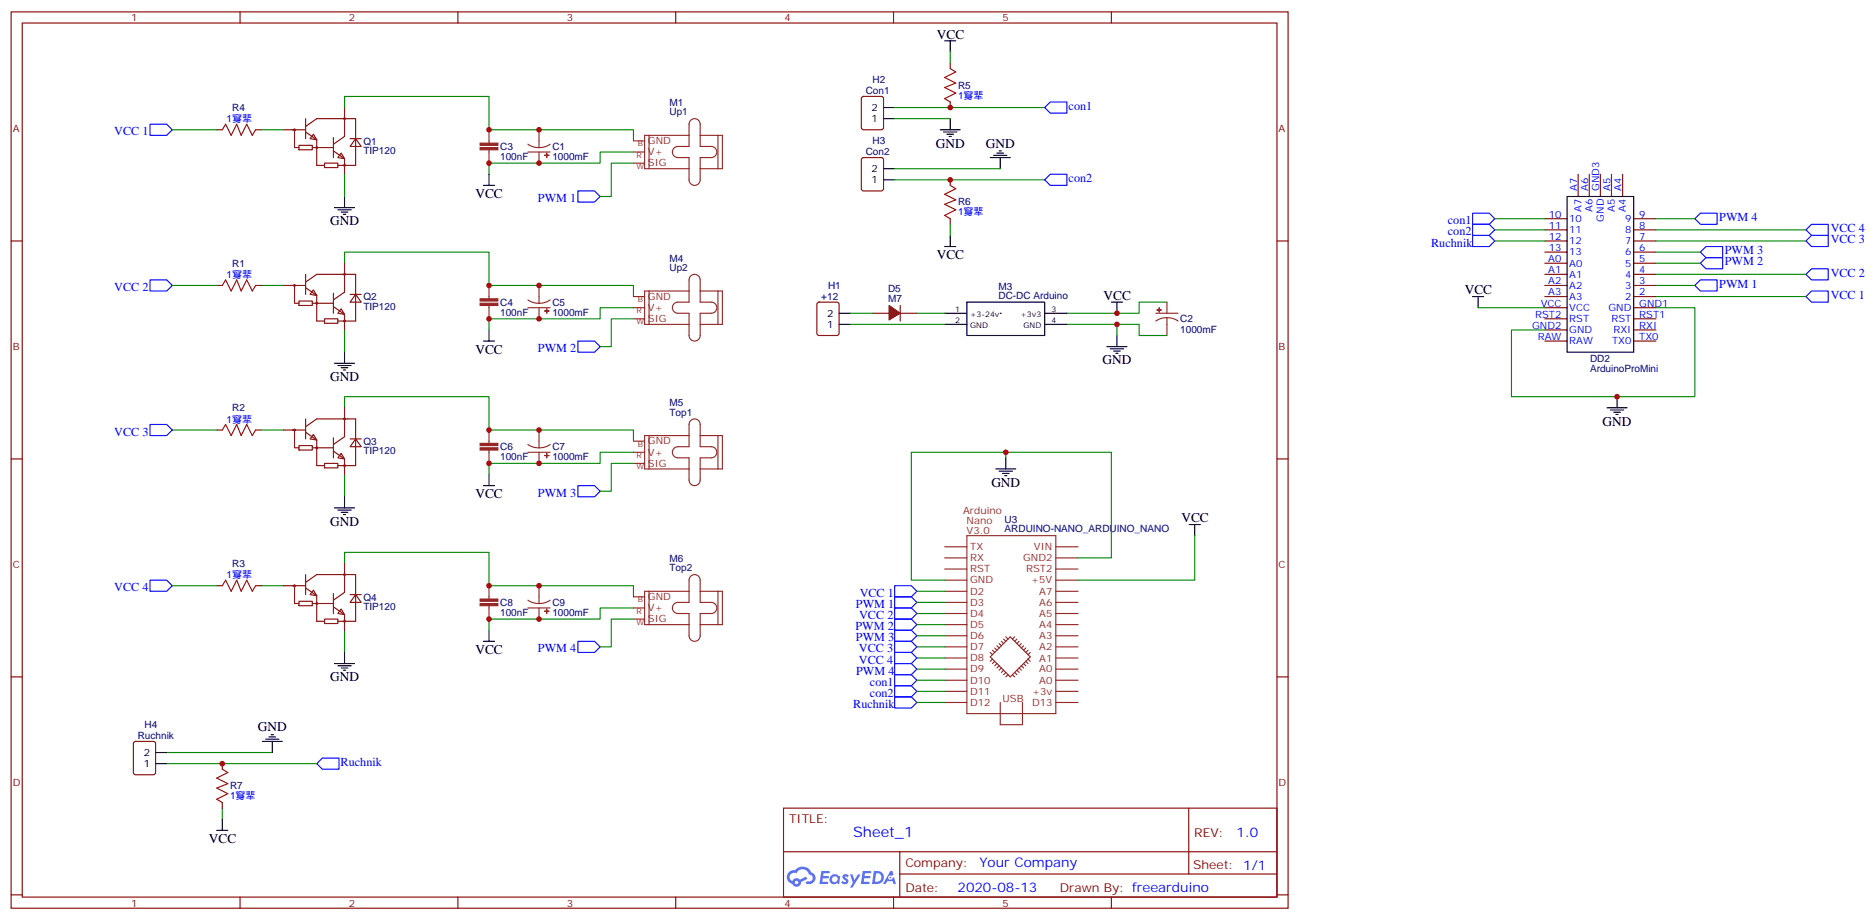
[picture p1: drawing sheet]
<svg xmlns="http://www.w3.org/2000/svg" width="595mm" height="292mm" viewBox="0 0 595 292" stroke-linecap="round" stroke-linejoin="round" font-family="sans-serif">
<g fill="none" stroke="#870000" stroke-width=".35">
<path d="M3.5 3.8h405.4v284.3h-405.4zM7.1 7.3h398.2v277.3h-398.2zM76.2 3.8v3.5M145.3 3.8v3.5M214.5 3.8v3.5M283.6 3.8v3.5M352.8 3.8v3.5M3.5 76.4h3.6M405.3 76.4h3.6M3.5 145.6h3.6M405.3 145.6h3.6M3.5 214.7h3.6"/>
<path d="M405.3 214.7h3.6M248.7 256.4h156.6v28.2h-156.6zM377.3 256.4v20.9M248.7 270.2h156.5M285.6 277.3h119.6M285.6 270.2v14.1M3.5 283.9h3.6M76.2 284.6v3.5M145.3 284.6v3.5M214.5 284.6v3.5M283.6 284.6v3.5M352.8 284.6v3.5"/>
<path d="M405.3 283.9h3.6"/>
</g>
<g fill="#5487ff">
<path d="M267.7 277.5a1.22 1.22 0 0 1 1.7 .3l-.4 .6a.47 .47 0 0 0-.3-.4 .47 .47 0 0 0-.5 .2l.1 .2a1.14 1.14 0 0 1 .8 1.7 1.14 1.14 0 0 1-1.9 0l-.2-.2 .5-.5 .7 .4a.29 .29 0 0 0 .3-.2 .29 .29 0 0 0-.2-.4 1.04 1.04 0 0 1-.6-1.7z"/>
<path d="M260.7 276.3h2.4l.3 .2-.2 .5h-1.8l-.1 .9h1.5l.3 .4-.3 .3h-1.6l-.2 1.1 1.7 .1 .2 .3-.2 .3h-2.6z"/>
<path d="M273.8 276.3l2.7 .2-.1 .5h-1.8l-.2 .9h1.6l.3 .4-.4 .3h-1.6l-.1 1.1 1.7 .1 .2 .3-.2 .3h-2.6z"/>
<path d="M282.6 276.3h.7l.3 1.2-.6 .4a.69 .69 0 0 0-1 .2 .69 .69 0 0 0 .4 1 .69 .69 0 0 0 .9-.6l.5-.3 .6 2.2h-.8l-.2-.8h-1.8l-.5 .8h-.8z"/>
<path d="M269.8 277.4h.8l.6 1.8 1.1-1.8h.9l-2.6 4.2h-.8l.9-1.6z"/>
<path d="M277.4 276.3l-.6 4.1h1.3a2.11 2.11 0 0 0 2.5-2.1 2.11 2.11 0 0 0-2.5-2zM278.1 277a1.43 1.43 0 0 1 1.6 1.6 1.43 1.43 0 0 1-2 1.1z"/>
<path d="M263.7 277.9a1.54 1.54 0 0 0-.1 2.2 1.54 1.54 0 0 0 2.2 .1l.6 .2 .3-2.3-.6-.2a1.49 1.49 0 0 0-2.4 0zM264 278.9a.94 .94 0 0 1 1.8 0 .94 .94 0 0 1-1.8 0z"/>
<path d="M250.4 276.7a2.18 2.18 0 0 0 1.1 3.7 1.44 1.44 0 0 0 1.6 .9 1.44 1.44 0 0 0 1.2-1.5l2-1-.5-.7-1.9 .9a1.47 1.47 0 0 0-2.4 .5 1.39 1.39 0 0 1-.7-2 1.39 1.39 0 0 1 2-.4 2.12 2.12 0 0 1 2.2-1.3 2.12 2.12 0 0 1 1.9 1.7 1.14 1.14 0 0 1 1.1 1.4 1.14 1.14 0 0 1-1.7 .7 .43 .43 0 0 0-.5 .4 .43 .43 0 0 0 .4 .5 1.98 1.98 0 0 0 2.5-1.3 1.98 1.98 0 0 0-1.2-2.5 3.1 3.1 0 0 0-5.3-.7l-.9 .1zM252.3 280a.55 .55 0 0 1 1.1 0 .55 .55 0 0 1-1.1 0z"/>
<circle cx="282.6" cy="278.4" r=".26"/>
</g>
<g fill="none" stroke="#870000" stroke-width=".35">
<path d="M97 37.6v6.4M109.4 34.1v9.2l-3.6 2.5M273.6 30.8l.5-.2h5.7l.6 .4 .1 9.5-.5 .6-5.9 .1-.6-.5-.1-9.4zM301.6 20v1.8M301.6 32.3v1.8M68.8 41.2h1.8M81.1 41.2h1.8M90 41.2h7M93.5 41.2v5.6h1.4M94.9 46.1h4.2v1.4h-4.2zM97 40.1l3.5-2.5h12.4v14.9h-3.5M97 41.9l3.5 2.4v8.2h2.5"/>
<path d="M99.1 46.8h6.7M99.5 42.6l1 1.7-2.1-.3zM103 51.8h4.2v1.4h-4.2zM105.8 47.9l3.6 2.4v2.2h-2.2M105.8 43.6v6.4M108.3 48.6l1.1 1.7-2.2-.3zM109.4 51.8v3.5M111.1 44h3.6M112.9 44l1.8 2.5h-3.6zM273.6 50.2l.5-.2h5.7l.6 .4 .1 9.5-.5 .6-5.9 .1-.6-.5-.1-9.4zM301.6 57v1.8M500.9 55.3v7"/>
<path d="M504.5 55.3v7M508 55.3v7M511.5 55.3v7M515.1 55.3v7M301.6 69.4v1.8M490.4 80h7M490.4 76.4h7M490.4 72.9h7M490.4 69.4h7M518.6 80h7M518.6 76.4h7M518.6 72.9h7"/>
<path d="M518.6 69.4h7M68.8 90.6h1.8M81.1 90.6h1.8M90 90.6h7M93.5 90.6v5.6h1.4M94.9 95.5h4.2v1.4h-4.2zM97 89.5l3.5-2.5h12.4v14.8h-3.5M97 91.3l3.5 2.4v8.1h2.5M97 87v6.4M99.1 96.2h6.7M99.5 92l1 1.7-2.1-.3zM105.8 97.3l3.6 2.4v2.1h-2.2"/>
<path d="M105.8 93v6.4M108.3 98l1.1 1.7-2.2-.3zM109.4 83.5v9.2l-3.6 2.4M111.1 93.4h3.6M112.9 93.4l1.8 2.4h-3.6zM259.5 96.1l.5-.3h5.6l.7 .5v9.4l-.4 .7h-5.9l-.7-.4v-9.4zM276.9 99.4h5.3M285.8 99.4h5.2M285.8 96.9v4.9M490.4 90.6h7M490.4 87h7M490.4 97.6h7"/>
<path d="M490.4 94.1h7M490.4 83.5h7M518.6 90.6h7M518.6 87h7M518.6 97.6h7M518.6 94.1h7M518.6 83.5h7M103 101.1h4.2v1.5h-4.2zM109.4 101.1v3.6M490.4 101.1h7M490.4 104.7h7M490.4 108.2h7"/>
<path d="M518.6 101.1h7M518.6 104.7h7M518.6 108.2h7M68.8 136.4h1.8M81.1 136.4h1.8M90 136.4h7M93.5 136.4v5.7h1.4M97 135.4l3.5-2.5h12.4v14.8h-3.5M97 137.1l3.5 2.5v8.1h2.5M97 132.9v6.3M99.5 137.8l1 1.8-2.1-.4zM105.8 138.9v6.3"/>
<path d="M109.4 129.4v9.1l-3.6 2.5M111.1 139.2h3.6M112.9 139.2l1.8 2.5h-3.6zM94.9 141.4h4.2v1.4h-4.2zM99.1 142.1h6.7M103 147h4.2v1.4h-4.2zM105.8 143.1l3.6 2.5v2.1h-2.2M108.3 143.8l1.1 1.8-2.2-.4zM109.4 147v3.5M109.4 178.8v9.1l-3.6 2.5M68.8 185.8h1.8M81.1 185.8h1.8"/>
<path d="M90 185.8h7M93.5 185.8v5.7h1.4M94.9 190.7h4.2v1.5h-4.2zM97 184.7l3.5-2.4h12.4v14.8h-3.5M97 186.5l3.5 2.5v8.1h2.5M97 182.3v6.3M99.1 191.5h6.7M99.5 187.2l1 1.8-2.1-.4zM103 196.4h4.2v1.4h-4.2zM105.8 192.5l3.6 2.5v2.1h-2.2M105.8 188.3v6.3M108.3 193.2l1.1 1.8-2.2-.4z"/>
<path d="M109.4 196.4v3.5M111.1 188.6h3.6M112.9 188.6l1.8 2.5h-3.6zM42.6 235.4l.4-.2h5.7l.6 .4 .1 9.5-.5 .6-5.9 .1-.6-.5-.1-9.4zM70.6 242.3v1.7M70.6 254.6v1.8"/>
<circle cx="109.4" cy="37.6" r=".26"/>
<circle cx="93.5" cy="41.2" r=".26"/>
<circle cx="100.5" cy="46.8" r=".26"/>
<circle cx="109.4" cy="52.5" r=".26"/>
<circle cx="93.5" cy="90.6" r=".26"/>
<circle cx="100.5" cy="96.2" r=".26"/>
<circle cx="109.4" cy="87" r=".26"/>
<circle cx="109.4" cy="101.8" r=".26"/>
<circle cx="93.5" cy="136.4" r=".26"/>
<circle cx="109.4" cy="132.9" r=".26"/>
<circle cx="100.5" cy="142.1" r=".26"/>
<circle cx="109.4" cy="147.7" r=".26"/>
<circle cx="93.5" cy="185.8" r=".26"/>
<circle cx="100.5" cy="191.5" r=".26"/>
<circle cx="109.4" cy="182.3" r=".26"/>
<circle cx="109.4" cy="197.1" r=".26"/>
</g>
<g fill="none" stroke="#8c2424" stroke-width=".35">
<path d="M219.2 38.2a1.76 1.76 0 0 1 2-.4 1.76 1.76 0 0 1 1 1.6v7.1h3.6a1.76 1.76 0 0 1 1.7 1.7 1.76 1.76 0 0 1-1.7 1.8h-3.6v7a1.76 1.76 0 0 1-1.7 1.8 1.76 1.76 0 0 1-1.8-1.8v-7h-3.5a1.76 1.76 0 0 1-1.8-1.8 1.76 1.76 0 0 1 1.8-1.7h3.5v-7.1zM155.2 41.2v4.2M155.2 47.5v4.3M167.6 45.8l1.6 .8 1.9 .2M167.6 48.2h7M171.1 41.2v5.6M171.1 48.2v3.6M174.6 45.8l-1.7 .8-1.8 .2M201.1 51.8h3.5M201.1 48.2h3.5M201.1 44.7h3.5M206 42.9v10.6"/>
<path d="M218.7 42.9h-14.1v10.6h14.1M222.2 42.9h7.1v10.6h-7.1M227.9 42.9v10.6M155.2 90.6v4.2M155.2 96.9v4.2M167.6 95.1l1.6 .9 1.9 .2M167.6 97.6h7M171.1 90.6v5.6M171.1 97.6v3.5M174.6 95.1l-1.7 .9-1.8 .2M201.1 97.6h3.5M201.1 94.1h3.5"/>
<path d="M206 92.3v10.6M218.7 92.3h-14.1v10.6h14.1M219.2 87.5a1.76 1.76 0 0 1 2-.3 1.76 1.76 0 0 1 1 1.6v7h3.6a1.76 1.76 0 0 1 1.7 1.8 1.76 1.76 0 0 1-1.7 1.8h-3.6v7a1.76 1.76 0 0 1-1.7 1.8 1.76 1.76 0 0 1-1.8-1.8v-7h-3.5a1.76 1.76 0 0 1-1.8-1.8 1.76 1.76 0 0 1 1.8-1.8h3.5v-7zM222.2 92.3h7.1v10.6h-7.1M227.9 92.3v10.6M366.9 99.4h7M370.4 95.8v3.6M201.1 101.1h3.5M370.4 100.8l1.9 .2 1.6 .8M370.4 100.8l-1.8 .2-1.7 .8M370.4 100.8v5.6M155.2 136.4v4.3"/>
<path d="M171.1 136.4v5.7M201.1 139.9h3.5M206 138.2v10.6M218.7 138.2h-14.1v10.6h14.1M219.2 133.4a1.76 1.76 0 0 1 2-.4 1.76 1.76 0 0 1 1 1.7v7h3.6a1.76 1.76 0 0 1 1.7 1.8 1.76 1.76 0 0 1-1.7 1.7h-3.6v7.1a1.76 1.76 0 0 1-1.7 1.8 1.76 1.76 0 0 1-1.8-1.8v-7.1h-3.5a1.76 1.76 0 0 1-1.8-1.7 1.76 1.76 0 0 1 1.8-1.8h3.5v-7zM222.2 138.2h7.1v10.6h-7.1M227.9 138.2v10.6M155.2 142.8v4.2M167.6 141l1.6 .8 1.9 .3M167.6 143.5h7M171.1 143.5v3.5M174.6 141l-1.7 .8-1.8 .3"/>
<path d="M201.1 143.5h3.5M201.1 147h3.5M299.9 177h7M299.9 173.5h7M306.9 169.9h28.2v56.5h-28.2zM335.1 177h7.1M335.1 173.5h7.1M155.2 185.8v4.2M155.2 192.2v4.2M167.6 190.4l1.6 .8 1.9 .3M167.6 192.9h7M171.1 185.8v5.7"/>
<path d="M171.1 192.9v3.5M174.6 190.4l-1.7 .8-1.8 .3M201.1 192.9h3.5M201.1 196.4h3.5M201.1 189.3h3.5M206 187.6v10.6M218.7 187.6h-14.1v10.6h14.1M219.2 182.8a1.76 1.76 0 0 1 2-.4 1.76 1.76 0 0 1 1 1.6v7.1h3.6a1.76 1.76 0 0 1 1.7 1.8 1.76 1.76 0 0 1-1.7 1.7h-3.6v7.1a1.76 1.76 0 0 1-1.7 1.7 1.76 1.76 0 0 1-1.8-1.7v-7.1h-3.5a1.76 1.76 0 0 1-1.8-1.7 1.76 1.76 0 0 1 1.8-1.8h3.5v-7.1zM222.2 187.6h7.1v10.6h-7.1M227.9 187.6v10.6M299.9 194.6h7M299.9 191.1h7"/>
<path d="M299.9 198.2h7M299.9 187.6h7M299.9 184h7M299.9 180.5h7M335.1 194.6h7.1M335.1 191.1h7.1M335.1 198.2h7.1M335.1 187.6h7.1M335.1 184h7.1M335.1 180.5h7.1M299.9 212.3h7M299.9 208.7h7"/>
<path d="M299.9 205.2h7M299.9 201.7h7M299.9 215.8h7M299.9 219.3h7M314.3 208.4l6.4-6.4 6.3 6.4-6.3 6.3zM314.3 207l.7 .7M315 209.1l-.7 .7M315 206.3l.7 .7M315.7 209.8l-.7 .7M315.7 205.6l.7 .7M316.4 210.5l-.7 .7M316.4 204.9l.7 .7"/>
<path d="M317.1 211.2l-.7 .7M317.1 204.2l.8 .7M317.9 211.9l-.8 .7M317.9 203.4l.7 .8M318.6 212.6l-.7 .7M318.6 202.7l.7 .7M319.3 213.3l-.7 .7M319.3 202l.7 .7M320 214l-.7 .7M321.4 214l.7 .7M322.1 202l-.7 .7M322.1 213.3l.7 .7"/>
<path d="M322.8 202.7l-.7 .7M322.8 212.6l.7 .7M323.5 203.4l-.7 .8M323.5 211.9l.7 .7M324.2 204.2l-.7 .7M324.2 211.2l.7 .7M324.9 204.9l-.7 .7M324.9 210.5l.7 .7M325.6 205.6l-.7 .7M325.6 209.8l.7 .7M326.3 206.3l-.7 .7M326.3 209.1l.7 .7"/>
<path d="M327 207l-.7 .7M335.1 212.3h7.1M335.1 208.7h7.1M335.1 205.2h7.1M335.1 201.7h7.1M335.1 215.8h7.1M335.1 219.3h7.1M299.9 222.8h7M317.5 222.8v7.1h7.1v-7.1M335.1 222.8h7.1"/>
</g>
<g fill="#8c2424" stroke="#8c2424" stroke-width=".35">
<path d="M172.9 49.2l1.4 .1z"/>
<path d="M173.5 48.6l.1 1.4z"/>
<path d="M152.4 45.4h5.6v.7h-5.6z"/>
<path d="M152.4 46.8h5.6v.7h-5.6z"/>
<path d="M367.2 98.3l1.5 .1z"/>
<path d="M367.9 97.6l.1 1.4z"/>
<path d="M152.4 94.8h5.6v.7h-5.6z"/>
<path d="M152.4 96.2h5.6v.7h-5.6z"/>
<path d="M172.9 98.6l1.4 .1z"/>
<path d="M173.5 98l.1 1.4z"/>
<path d="M152.4 140.7h5.6v.7h-5.6z"/>
<path d="M152.4 142.1h5.6v.7h-5.6z"/>
<path d="M172.9 144.5h1.4z"/>
<path d="M173.5 143.8l.1 1.4z"/>
<path d="M152.4 190h5.6v.7h-5.6z"/>
<path d="M152.4 191.5h5.6v.7h-5.6z"/>
<path d="M172.9 193.9h1.4z"/>
<path d="M173.5 193.2l.1 1.4z"/>
</g>
<g fill="none" stroke="#008700" stroke-width=".35">
<path d="M301.6 16.5v3.5M109.4 34.1v-3.5h45.8v10.6h45.9v3.5M284 34.1h47.6M284 37.6h17.6M54.7 41.2h14.1M82.9 41.2h7.1M109.4 55.3v7M201.1 48.2h-10.6v3.6h-35.3v3.5M201.1 51.8h-7.1v10.5h-3.5M284 57h47.6M284 53.5h33.5M301.6 71.2v3.5"/>
<path d="M474.5 69.4h15.9M474.5 76.4h15.9M474.5 72.9h15.9M525.6 80h14.2M525.6 69.4h12.4M525.6 76.4h47.7M525.6 72.9h47.7M54.7 90.6h14.1M82.9 90.6h7.1M109.4 83.5v-3.5h45.8v10.6h45.9v3.5M201.1 97.6h-10.6v3.5h-35.3v3.6M269.9 99.4h7"/>
<path d="M291 99.4h8.9M370.4 95.8h-8.8v3.6h-22.9M469.2 97.6h21.2M525.6 97.6h12.4v28.2h-58.2v-21.1h10.6M525.6 90.6h12.4M525.6 83.5h14.2M525.6 94.1h47.7M525.6 87h47.7M109.4 104.7v7M201.1 101.1h-7.1v8.9h-3.5M269.9 102.9h30M338.7 102.9h15.8v3.5"/>
<path d="M354.5 102.9h7.1v3.5h8.8M54.7 136.4h14.1M82.9 136.4h7.1M109.4 129.4v-3.6h45.8v10.6h45.9v3.5M109.4 150.5v7.1M201.1 143.5h-10.6v3.5h-35.3v3.5M201.1 147h-7.1v8.8h-3.5M319.3 145.2v-1.7h33.5v33.5h-10.6M319.3 143.5h-30v40.5h10.6M109.4 178.8v-3.6h45.8v10.6h45.9v3.5M379.2 169.9v14.1h-37M54.7 185.8h14.1"/>
<path d="M82.9 185.8h7.1M109.4 199.9v7.1M201.1 192.9h-10.6v3.5h-35.3v3.5M201.1 196.4h-7.1v8.8h-3.5M291 187.6h8.9M291 191.1h8.9M291 194.6h8.9M291 198.2h8.9M291 201.7h8.9M291 205.2h8.9M291 208.7h8.9M291 212.3h8.9"/>
<path d="M291 215.8h8.9M291 219.3h8.9M52.9 238.7h33.5M291 222.8h8.9M52.9 242.3h47.6M70.6 256.4v3.5"/>
</g>
<g fill="none" stroke="#000" stroke-width=".35">
<path d="M299.9 12.9h3.5M301.6 12.9v3.6M280.5 37.6h3.5M280.5 34.1h3.5M301.6 37.6v3.6M153.5 58.8h3.5M155.2 55.3v3.5M280.5 57h3.5M280.5 53.5h3.5M298.4 41.2h6.4M299.5 41.9h4.2M300.6 42.6h2.1"/>
<path d="M301.3 43.3h.7M314.3 50h6.4M315.4 49.3h4.2M316.4 48.6h2.2M317.1 47.9h.8M317.5 50v3.5M106.2 65.9h6.3M107.2 66.6h4.3M108.3 67.3h2.1M109 68h.7M109.4 62.3v3.6M299.9 78.2h3.5"/>
<path d="M301.6 74.7v3.5M497.4 62.3h21.2v49.4h-21.2zM266.3 99.4h3.6M299.9 99.4h7M306.9 95.8h24.7v10.6h-24.7zM331.6 99.4h7.1M352.8 95.8h3.5M354.5 95.8v3.6M467.4 94.1h3.6M469.2 94.1v3.5M106.2 115.3h6.3M107.2 116h4.3"/>
<path d="M108.3 116.7h2.1M109 117.4h.7M109.4 111.7v3.6M153.5 108.2h3.5M155.2 104.7v3.5M266.3 102.9h3.6M299.9 102.9h7M331.6 102.9h7.1M351.4 110h6.3M352.4 110.7h4.3M353.5 111.4h2.1M354.2 112.1h.7"/>
<path d="M354.5 106.4v3.6M510.1 129.4h6.4M511.2 130.1h4.2M512.2 130.8h2.1M512.9 131.5h.7M513.3 125.8v3.6M109.4 157.6v3.5M153.5 154.1h3.5M155.2 150.5v3.6M316.1 148.8h6.3M317.1 149.5h4.3M318.2 150.2h2.1"/>
<path d="M318.9 150.9h.7M319.3 145.2v3.6M106.2 161.1h6.3M107.2 161.8h4.3M108.3 162.5h2.1M109 163.2h.7M377.5 166.4h3.5M379.2 166.4v3.5M155.2 199.9v3.5M106.2 210.5h6.3M107.2 211.2h4.3M108.3 211.9h2.1"/>
<path d="M109 212.6h.7M109.4 207v3.5M153.5 203.4h3.5M49.4 238.7h3.5M83.3 235.2h6.3M84.3 234.5h4.2M85.4 233.8h2.1M86.1 233.1h.7M86.4 235.2v3.5M49.4 242.3h3.5M70.6 259.9v3.5M68.8 263.4h3.5"/>
</g>
<path d="M301.6 21.8l1.8 1-3.5 1.8 3.5 1.8-3.5 1.4 3.5 1.7-3.5 1.8 1.7 1M70.6 41.2l1-1.8 1.8 3.5 1.7-3.5 1.5 3.5 1.7-3.5 1.8 3.5 1-1.7M301.6 58.8l1.8 1.1-3.5 1.7 3.5 1.8-3.5 1.4 3.5 1.8-3.5 1.7 1.7 1.1M70.6 90.6l1-1.8 1.8 3.5 1.7-3.5 1.5 3.5 1.7-3.5 1.8 3.5 1-1.7M70.6 136.4l1-1.7 1.8 3.5 1.7-3.5 1.5 3.5 1.7-3.5 1.8 3.5 1-1.8M70.6 185.8l1-1.8 1.8 3.6 1.7-3.6 1.5 3.6 1.7-3.6 1.8 3.6 1-1.8M70.6 244l1.7 1.1-3.5 1.7 3.5 1.8-3.5 1.4 3.5 1.8-3.5 1.7 1.8 1.1" fill="none" stroke="#a10000" stroke-width=".35"/>
<circle cx="317.5" cy="99.4" r=".18" fill="#000"/>
<g fill="none" stroke="#00f" stroke-width=".35">
<path d="M47.6 39.4h5.3l1.8 1.8-1.8 1.7h-5.3zM333.4 32.3h5.3v3.6h-5.3l-1.8-1.8zM333.4 55.3h5.3v3.5h-5.3l-1.8-1.8zM183.4 60.6h5.3l1.8 1.7-1.8 1.8h-5.3zM467.4 67.6h5.3l1.8 1.8-1.8 1.8h-5.3zM467.4 71.2h5.3l1.8 1.7-1.8 1.8h-5.3zM467.4 74.7h5.3l1.8 1.7-1.8 1.8h-5.3zM538 69.4l1.8-1.8h5.2v3.6h-5.2zM541.5 78.2h5.3v3.5h-5.3l-1.7-1.7zM573.3 76.4l1.7-1.7h5.3v3.5h-5.3zM573.3 72.9l1.7-1.7h5.3v3.5h-5.3zM47.6 88.8h5.3l1.8 1.8-1.8 1.7h-5.3z"/>
<path d="M538 90.6l1.8-1.8h5.2v3.5h-5.2zM541.5 81.7h5.3v3.6h-5.3l-1.7-1.8zM573.3 87l1.7-1.7h5.3v3.5h-5.3zM573.3 94.1l1.7-1.8h5.3v3.5h-5.3zM183.4 108.2h5.3l1.8 1.8-1.8 1.7h-5.3zM47.6 134.7h5.3l1.8 1.7-1.8 1.8h-5.3zM183.4 154.1h5.3l1.8 1.7-1.8 1.8h-5.3zM47.6 184h5.3l1.8 1.8-1.8 1.8h-5.3zM284 199.9h5.3l1.7 1.8-1.7 1.7h-5.3zM284 196.4h5.3l1.7 1.8-1.7 1.7h-5.3zM284 189.3h5.3l1.7 1.8-1.7 1.8h-5.3zM284 192.9h5.3l1.7 1.7-1.7 1.8h-5.3z"/>
<path d="M284 185.8h5.3l1.7 1.8-1.7 1.7h-5.3zM183.4 203.4h5.3l1.8 1.8-1.8 1.8h-5.3zM284 210.5h5.3l1.7 1.8-1.7 1.7h-5.3zM284 207h5.3l1.7 1.7-1.7 1.8h-5.3zM284 203.4h5.3l1.7 1.8-1.7 1.8h-5.3zM284 214h5.3l1.7 1.8-1.7 1.8h-5.3zM284 217.6h5.3l1.7 1.7-1.7 1.8h-5.3zM284 221.1h5.3l1.7 1.7-1.7 1.8h-5.3zM100.5 242.3l1.8-1.8h5.3v3.5h-5.3z"/>
</g>
<path d="M282.2 96.9l3.6 2.5-3.6 2.1z" fill="#870000" stroke="#870000" stroke-width=".35"/>
<g fill="#c00">
<circle cx="171.1" cy="51.8" r=".88"/>
<circle cx="171.1" cy="41.2" r=".88"/>
<circle cx="155.2" cy="41.2" r=".88"/>
<circle cx="155.2" cy="51.8" r=".88"/>
<circle cx="354.5" cy="99.4" r=".88"/>
<circle cx="354.5" cy="102.9" r=".88"/>
<circle cx="155.2" cy="101.1" r=".88"/>
<circle cx="155.2" cy="90.6" r=".88"/>
<circle cx="171.1" cy="90.6" r=".88"/>
<circle cx="171.1" cy="101.1" r=".88"/>
<circle cx="155.2" cy="147" r=".88"/>
<circle cx="155.2" cy="136.4" r=".88"/>
<circle cx="171.1" cy="136.4" r=".88"/>
<circle cx="171.1" cy="147" r=".88"/>
<circle cx="155.2" cy="196.4" r=".88"/>
<circle cx="155.2" cy="185.8" r=".88"/>
<circle cx="171.1" cy="185.8" r=".88"/>
<circle cx="171.1" cy="196.4" r=".88"/>
<circle cx="513.3" cy="125.8" r=".88"/>
<circle cx="301.6" cy="57" r=".88"/>
<circle cx="301.6" cy="34.1" r=".88"/>
<circle cx="70.6" cy="242.3" r=".88"/>
<circle cx="319.3" cy="143.5" r=".88"/>
</g>
<text font-size="4.6" fill="#00f" x="270.8" y="265.4">Sheet_1</text>
<g font-size="4.2">
<text x="297.4" y="12.2">VCC</text>
<text x="297" y="46.8">GND</text>
<text x="312.9" y="46.8">GND</text>
<text x="150.9" y="62.8">VCC</text>
<text x="104.8" y="71.5">GND</text>
<text x="297.4" y="82.1">VCC</text>
<text x="350.3" y="95.1">VCC</text>
<text x="465" y="93.4">VCC</text>
<text x="150.9" y="112.2">VCC</text>
<text x="350" y="115.6">GND</text>
<text x="104.8" y="120.9">GND</text>
<text x="508.7" y="135">GND</text>
<text x="314.7" y="154.4">GND</text>
<text x="150.9" y="158">VCC</text>
<text x="104.8" y="166.8">GND</text>
<text x="375" y="165.7">VCC</text>
<text x="150.9" y="207.4">VCC</text>
<text x="104.8" y="216.1">GND</text>
<text x="81.8" y="232">GND</text>
<text x="66.3" y="267.3">VCC</text>
</g>
<g font-size="4.2" fill="#00f">
<text x="392.5" y="265.6">1.0</text>
<text x="310.9" y="275.2">Your Company</text>
<text x="304" y="283">2020-08-13</text>
</g>
<g font-size="3.9" fill="#00f">
<text x="339.2" y="34.8">con1</text>
<text x="36.3" y="42.9">VCC 1</text>
<text x="339.2" y="57.7">con2</text>
<text x="170.8" y="64.1">PWM 1</text>
<text x="459.6" y="71.2">con1</text>
<text x="545.7" y="70.1">PWM 4</text>
<text x="459.6" y="74.7">con2</text>
<text x="581.1" y="77.2">VCC 3</text>
<text x="581.1" y="73.7">VCC 4</text>
<text x="454.3" y="78.3">Ruchnik</text>
<text x="547.5" y="80.7">PWM 3</text>
<text x="547.5" y="84.2">PWM 2</text>
<text x="581.1" y="87.8">VCC 2</text>
<text x="36.3" y="92.3">VCC 2</text>
<text x="545.7" y="91.3">PWM 1</text>
<text x="581.1" y="94.8">VCC 1</text>
<text x="170.8" y="111.7">PWM 2</text>
<text x="36.3" y="138.2">VCC 3</text>
<text x="170.8" y="157.6">PWM 3</text>
<text x="36.3" y="187.6">VCC 4</text>
<text x="272.9" y="189.3">VCC 1</text>
<text x="271.7" y="192.9">PWM 1</text>
<text x="272.7" y="196.4">VCC 2</text>
<text x="271.5" y="200">PWM 2</text>
<text x="271.7" y="203.5">PWM 3</text>
<text x="170.8" y="207">PWM 4</text>
<text x="272.6" y="207">VCC 3</text>
<text x="271.8" y="214.1">PWM 4</text>
<text x="272.6" y="210.5">VCC 4</text>
<text x="276.1" y="217.6">con1</text>
<text x="276.1" y="221.1">con2</text>
<text x="270.8" y="224.7">Ruchnik</text>
<text x="108.1" y="243">Ruchnik</text>
</g>
<g font-size="3.9" fill="#800">
<text x="250.5" y="260.9">TITLE:</text>
<text x="379.1" y="265.6">REV:</text>
<text x="287.4" y="275.1">Company:</text>
<text x="378.7" y="275.8">Sheet: 1/1</text>
<text x="287.4" y="282.8">Date:</text>
<text x="336.4" y="282.9">Draw</text>
<text x="346.6" y="282.9">n By: freearduino</text>
</g>
<g font-size="3.2" fill="#800">
<text x="41.6" y="6.8">1</text>
<text x="110.8" y="6.8">2</text>
<text x="179.9" y="6.8">3</text>
<text x="249.1" y="6.8">4</text>
<text x="318.2" y="6.8">5</text>
<text x="4.1" y="41.9">A</text>
<text x="405.9" y="41.9">A</text>
<text x="4.1" y="111">B</text>
<text x="405.9" y="111">B</text>
<text x="4.1" y="180.2">C</text>
<text x="405.9" y="180.2">C</text>
<text x="4.1" y="249.3">D</text>
<text x="405.9" y="249.3">D</text>
<text x="41.6" y="287.6">1</text>
<text x="110.8" y="287.6">2</text>
<text x="179.9" y="287.6">3</text>
<text x="249.1" y="287.6">4</text>
<text x="318.2" y="287.6">5</text>
</g>
<g font-size="3.2" fill="#000080">
<text x="274.8" y="29.9">Con1</text>
<text x="276.9" y="26.3">H2</text>
<text x="304.1" y="28.1">R5</text>
<text x="73.7" y="35.2">R4</text>
<text x="212.5" y="33.6">M1</text>
<text x="212.5" y="36.6">Up1</text>
<text x="115.4" y="45.9">Q1</text>
<text x="158.8" y="47.6">C3</text>
<text x="175.3" y="47.6">C1</text>
<text x="276.9" y="45.7">H3</text>
<text x="115.4" y="48.8">TIP120</text>
<text x="158.7" y="50.8">100nF</text>
<text x="175.3" y="50.8">1000mF</text>
<text x="274.8" y="49.3">Con2</text>
<text x="304.1" y="65.2">R6</text>
<text x="212.5" y="83">M4</text>
<text x="73.7" y="84.6">R1</text>
<text x="212.5" y="86">Up2</text>
<text x="115.4" y="95.3">Q2</text>
<text x="260.7" y="95.1">+12</text>
<text x="262.8" y="91.6">H1</text>
<text x="281.9" y="95.8">M7</text>
<text x="281.9" y="92.7">D5</text>
<text x="316.9" y="94.8">DC-DC Arduino</text>
<text x="317" y="91.8">M3</text>
<text x="115.4" y="98.2">TIP120</text>
<text x="158.7" y="100.2">100nF</text>
<text x="158.8" y="97">C4</text>
<text x="175.3" y="100.2">1000mF</text>
<text x="175.3" y="97">C5</text>
<text x="374.6" y="105.5">1000mF</text>
<text x="374.6" y="102.3">C2</text>
<text x="504.7" y="118">ArduinoProMini</text>
<text x="504.7" y="114.8">DD2</text>
<text x="73.7" y="130.4">R2</text>
<text x="212.5" y="131.8">Top1</text>
<text x="212.5" y="128.9">M5</text>
<text x="115.4" y="141.1">Q3</text>
<text x="158.8" y="142.8">C6</text>
<text x="175.3" y="142.8">C7</text>
<text x="115.4" y="144.1">TIP120</text>
<text x="158.7" y="146">100nF</text>
<text x="175.3" y="146.1">1000mF</text>
<text x="318.9" y="165.9">U3</text>
<text x="318.9" y="168.9">ARDUINO-NANO_ARDUINO_NANO</text>
<text x="73.7" y="179.8">R3</text>
<text x="212.5" y="178.3">M6</text>
<text x="212.5" y="181.2">Top2</text>
<text x="115.4" y="190.5">Q4</text>
<text x="115.4" y="193.5">TIP120</text>
<text x="158.7" y="195.4">100nF</text>
<text x="158.8" y="192.2">C8</text>
<text x="175.3" y="195.5">1000mF</text>
<text x="175.3" y="192.2">C9</text>
<text x="45.9" y="230.9">H4</text>
<text x="43.7" y="234.5">Ruchnik</text>
<text x="73" y="250.4">R7</text>
</g>
<g font-size="3.2">
<text x="276.7" y="35.2">2</text>
<text x="276.7" y="38.7">1</text>
<text x="276.7" y="58.1">1</text>
<text x="276.7" y="54.6">2</text>
<text x="262.6" y="100.4">2</text>
<text x="262.6" y="104">1</text>
<text x="45.6" y="239.8">2</text>
<text x="45.6" y="243.3">1</text>
</g>
<g font-size="3.2" fill="#00f">
<text x="304.1" y="31.3">1䆤㹃쀀</text>
<text x="71.9" y="38.8">1䆤㹃쀀</text>
<text x="500.6" y="60.6" transform="rotate(-90 500.6 60.6)">A7</text>
<text x="504.1" y="60.6" transform="rotate(-90 504.1 60.6)">A6</text>
<text x="507.6" y="60.6" transform="rotate(-90 507.6 60.6)">GND3</text>
<text x="511.2" y="60.6" transform="rotate(-90 511.2 60.6)">A5</text>
<text x="514.7" y="60.6" transform="rotate(-90 514.7 60.6)">A4</text>
<text x="304.1" y="68.3">1䆤㹃쀀</text>
<text x="491.6" y="69">10</text>
<text x="498.1" y="70.4">10</text>
<text x="502" y="67.2" transform="rotate(-90 502 67.2)">A7</text>
<text x="505.5" y="67.2" transform="rotate(-90 505.5 67.2)">A6</text>
<text x="509.1" y="70.3" transform="rotate(-90 509.1 70.3)">GND</text>
<text x="512.6" y="67.2" transform="rotate(-90 512.6 67.2)">A5</text>
<text x="515.9" y="70.4">9</text>
<text x="516.1" y="67.2" transform="rotate(-90 516.1 67.2)">A4</text>
<text x="520.3" y="69">9</text>
<text x="491.6" y="72.6">11</text>
<text x="491.6" y="76.1">12</text>
<text x="498.1" y="74">11</text>
<text x="498.1" y="77.5">12</text>
<text x="515.9" y="77.5">7</text>
<text x="515.9" y="74">8</text>
<text x="520.3" y="76.1">7</text>
<text x="520.3" y="72.6">8</text>
<text x="491.5" y="83.1">A0</text>
<text x="491.6" y="79.6">13</text>
<text x="498.1" y="81">13</text>
<text x="515.9" y="81">6</text>
<text x="520.3" y="83.1">5</text>
<text x="520.3" y="79.6">6</text>
<text x="71.9" y="88.2">1䆤㹃쀀</text>
<text x="491.5" y="86.7">A1</text>
<text x="498.1" y="84.6">A0</text>
<text x="498.1" y="88.1">A1</text>
<text x="515.9" y="88.1">4</text>
<text x="515.9" y="84.6">5</text>
<text x="520.3" y="86.7">4</text>
<text x="491.5" y="90.2">A2</text>
<text x="491.5" y="93.7">A3</text>
<text x="498.1" y="91.6">A2</text>
<text x="498.1" y="95.1">A3</text>
<text x="515.9" y="95.1">2</text>
<text x="515.9" y="91.6">3</text>
<text x="520.3" y="93.7">2</text>
<text x="520.3" y="90.2">3</text>
<text x="487.3" y="100.8">RST2</text>
<text x="489.1" y="97.3">VCC</text>
<text x="498.1" y="98.7">VCC</text>
<text x="510.6" y="98.7">GND</text>
<text x="520.3" y="97.3">GND1</text>
<text x="520.3" y="100.8">RST1</text>
<text x="486.4" y="104.3">GND2</text>
<text x="488.1" y="107.8">RAW</text>
<text x="498.1" y="102.2">RST</text>
<text x="498.1" y="105.7">GND</text>
<text x="511.5" y="102.2">RST</text>
<text x="512.2" y="105.7">RXI</text>
<text x="520.3" y="107.8">TX0</text>
<text x="520.3" y="104.3">RXI</text>
<text x="498.1" y="109.3">RAW</text>
<text x="511.7" y="109.3">TX0</text>
<text x="71.9" y="134.1">1䆤㹃쀀</text>
<text x="71.9" y="183.5">1䆤㹃쀀</text>
<text x="73" y="253.5">1䆤㹃쀀</text>
</g>
<g font-size="3.2" fill="#8d2323">
<text x="205.7" y="45.8">GND</text>
<text x="205.7" y="52.8">SIG</text>
<text x="205.7" y="49.3">V+</text>
<text x="205.7" y="95.1">GND</text>
<text x="205.7" y="98.7">V+</text>
<text x="205.7" y="102.2">SIG</text>
<text x="205.7" y="141">GND</text>
<text x="205.7" y="148.1">SIG</text>
<text x="205.7" y="144.5">V+</text>
<text x="305.7" y="163.1">Arduino</text>
<text x="306.8" y="166.3">Nano</text>
<text x="306.8" y="169.5">V3.0</text>
<text x="308" y="178">RX</text>
<text x="308" y="174.5">TX</text>
<text x="324.8" y="178">GND2</text>
<text x="328.2" y="174.5">VIN</text>
<text x="308" y="185.1">GND</text>
<text x="308" y="181.6">RST</text>
<text x="325.7" y="181.6">RST2</text>
<text x="327.3" y="185.1">+5V</text>
<text x="205.7" y="190.4">GND</text>
<text x="308" y="188.6">D2</text>
<text x="329.9" y="188.6">A7</text>
<text x="205.7" y="197.4">SIG</text>
<text x="205.7" y="193.9">V+</text>
<text x="308" y="192.2">D3</text>
<text x="308" y="195.7">D4</text>
<text x="329.9" y="195.7">A5</text>
<text x="329.9" y="192.2">A6</text>
<text x="308" y="199.2">D5</text>
<text x="308" y="202.7">D6</text>
<text x="329.9" y="202.7">A3</text>
<text x="329.9" y="199.2">A4</text>
<text x="308" y="206.3">D7</text>
<text x="308" y="209.8">D8</text>
<text x="329.9" y="206.3">A2</text>
<text x="308" y="213.3">D9</text>
<text x="329.9" y="213.3">A0</text>
<text x="329.9" y="210">A1</text>
<text x="308" y="216.9">D10</text>
<text x="308" y="220.4">D11</text>
<text x="327.6" y="220.4">+3v</text>
<text x="329.9" y="216.9">A0</text>
<text x="308" y="223.9">D12</text>
<text x="318.2" y="222.6">USB</text>
<text x="327.6" y="223.9">D13</text>
</g>
<g font-size="2.5" fill="#8d2323">
<text x="202.5" y="46.5">B</text>
<text x="202" y="53.5">W</text>
<text x="202" y="50">R</text>
<text x="202.5" y="95.8">B</text>
<text x="202" y="99.4">R</text>
<text x="202" y="102.9">W</text>
<text x="202.5" y="141.7">B</text>
<text x="202" y="148.8">W</text>
<text x="202" y="145.2">R</text>
<text x="202.5" y="191.1">B</text>
<text x="202" y="194.6">R</text>
<text x="202" y="198.2">W</text>
</g>
<g font-size="2.5">
<text x="303.2" y="99">1</text>
<text x="308" y="100.4">+3-24v</text>
<text x="323.9" y="100.4">+3v3</text>
<text x="333.7" y="99">3</text>
<text x="303.2" y="102.6">2</text>
<text x="308" y="104">GND</text>
<text x="324.9" y="104">GND</text>
<text x="333.7" y="102.6">4</text>
</g>
</svg>
